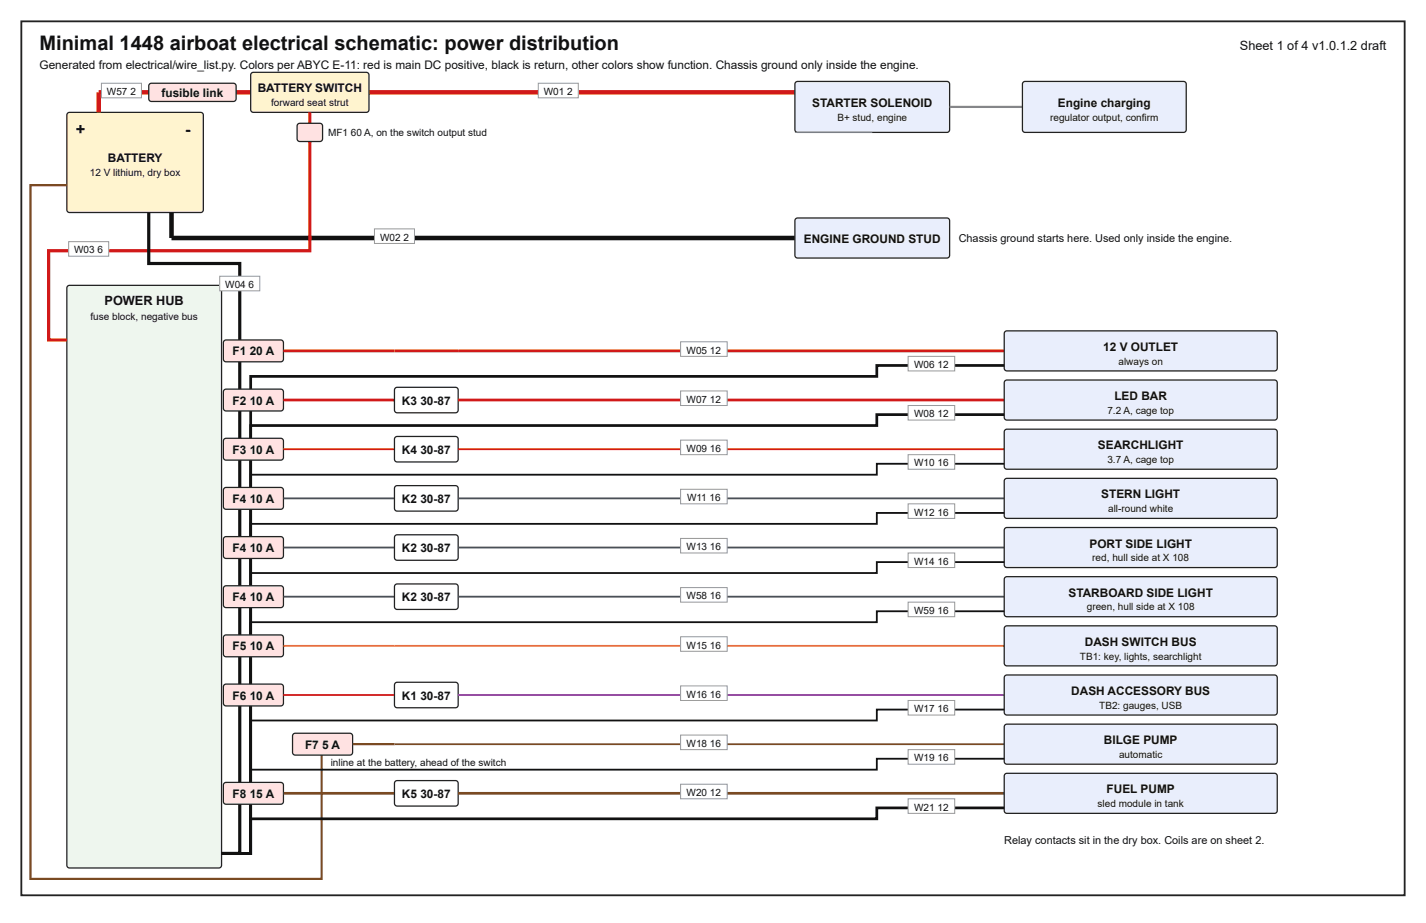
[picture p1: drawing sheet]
<svg xmlns="http://www.w3.org/2000/svg" width="432mm" height="279mm" viewBox="0 0 432 279" stroke-linecap="round" stroke-linejoin="round" font-family="sans-serif">
<path d="M6.5 6.5h418.8v264.5h-418.8z" fill="none" stroke="#222" stroke-width=".55"/>
<path d="M20.5 34.3l.6-.3h39.7a.83 .83 0 0 1 .8 .8v28.7a.83 .83 0 0 1-.8 .8h-39.7a.83 .83 0 0 1-.9-.8v-28.7z" fill="#fff4cf"/>
<path d="M20.5 34.3l.6-.3h39.7a.83 .83 0 0 1 .8 .8v28.7a.83 .83 0 0 1-.8 .8h-39.7a.83 .83 0 0 1-.9-.8v-28.7z" fill="none" stroke="#222" stroke-width=".39"/>
<path d="M240.7 28h-210.8v6" fill="none" stroke="#d11919" stroke-width="1.4" stroke-linecap="butt"/>
<path d="M30.7 25.2h12.1v4.4h-12.1z" fill="#fff"/>
<path d="M30.7 25.2h12.1v4.4h-12.1z" fill="none" stroke="#999" stroke-width=".3"/>
<path d="M45.3 25.4l.6-.2h24.8a.83 .83 0 0 1 .8 .8v3.9a.83 .83 0 0 1-.8 .8h-24.8a.83 .83 0 0 1-.9-.8v-3.9z" fill="#ffe2e2"/>
<path d="M45.3 25.4l.6-.2h24.8a.83 .83 0 0 1 .8 .8v3.9a.83 .83 0 0 1-.8 .8h-24.8a.83 .83 0 0 1-.9-.8v-3.9z" fill="none" stroke="#222" stroke-width=".39"/>
<path d="M76.1 22.1l.6-.2h34.2a.83 .83 0 0 1 .8 .8v10.5a.83 .83 0 0 1-.8 .8h-34.2a.83 .83 0 0 1-.8-.8v-10.5z" fill="#fff4cf"/>
<path d="M76.1 22.1l.6-.2h34.2a.83 .83 0 0 1 .8 .8v10.5a.83 .83 0 0 1-.8 .8h-34.2a.83 .83 0 0 1-.8-.8v-10.5z" fill="none" stroke="#222" stroke-width=".39"/>
<path d="M163 25.2h12.1v4.4h-12.1z" fill="#fff"/>
<path d="M163 25.2h12.1v4.4h-12.1z" fill="none" stroke="#999" stroke-width=".3"/>
<path d="M240.9 24.9l.6-.3h45.2a.83 .83 0 0 1 .8 .9v13.8a.83 .83 0 0 1-.8 .8h-45.2a.83 .83 0 0 1-.8-.8v-13.8z" fill="#e9eefc"/>
<path d="M240.9 24.9l.6-.3h45.2a.83 .83 0 0 1 .8 .9v13.8a.83 .83 0 0 1-.8 .8h-45.2a.83 .83 0 0 1-.8-.8v-13.8z" fill="none" stroke="#222" stroke-width=".39"/>
<path d="M287.5 32.4h22.1" fill="none" stroke="#808890" stroke-width=".66" stroke-linecap="butt"/>
<path d="M309.8 24.9l.6-.3h48a.83 .83 0 0 1 .8 .9v13.8a.83 .83 0 0 1-.8 .8h-48a.83 .83 0 0 1-.8-.8v-13.8z" fill="#e9eefc"/>
<path d="M309.8 24.9l.6-.3h48a.83 .83 0 0 1 .8 .9v13.8a.83 .83 0 0 1-.8 .8h-48a.83 .83 0 0 1-.8-.8v-13.8z" fill="none" stroke="#222" stroke-width=".39"/>
<path d="M51.9 64.3v7.7h188.8" fill="none" stroke="#111" stroke-width="1.4" stroke-linecap="butt"/>
<path d="M113.4 69.3h12.1v4.4h-12.1z" fill="#fff"/>
<path d="M113.4 69.3h12.1v4.4h-12.1z" fill="none" stroke="#999" stroke-width=".3"/>
<path d="M240.9 66.2l.6-.2h45.2a.83 .83 0 0 1 .8 .8v10.5a.83 .83 0 0 1-.8 .8h-45.2a.83 .83 0 0 1-.8-.8v-10.5z" fill="#e9eefc"/>
<path d="M240.9 66.2l.6-.2h45.2a.83 .83 0 0 1 .8 .8v10.5a.83 .83 0 0 1-.8 .8h-45.2a.83 .83 0 0 1-.8-.8v-10.5z" fill="none" stroke="#222" stroke-width=".39"/>
<path d="M240.7 40.1h23.4" fill="none" stroke="#808890" stroke-width=".3"/>
<path d="M20.5 86.6l.6-.2h45.2a.83 .83 0 0 1 .8 .8v174.7a.83 .83 0 0 1-.8 .8h-45.2a.83 .83 0 0 1-.9-.8v-174.7z" fill="#eef6ee"/>
<path d="M20.5 86.6l.6-.2h45.2a.83 .83 0 0 1 .8 .8v174.7a.83 .83 0 0 1-.8 .8h-45.2a.83 .83 0 0 1-.9-.8v-174.7z" fill="none" stroke="#222" stroke-width=".39"/>
<path d="M93.8 34v41.9h-79.1v27h5.5" fill="none" stroke="#d11919" stroke-width=".96" stroke-linecap="butt"/>
<path d="M20.8 73.1h12.1v4.5h-12.1z" fill="#fff"/>
<path d="M20.8 73.1h12.1v4.5h-12.1z" fill="none" stroke="#999" stroke-width=".3"/>
<path d="M90.2 37.6l.6-.3h6.1a.83 .83 0 0 1 .8 .9v3.8a.83 .83 0 0 1-.8 .8h-6.1a.83 .83 0 0 1-.8-.8v-3.8z" fill="#ffe2e2"/>
<path d="M90.2 37.6l.6-.3h6.1a.83 .83 0 0 1 .8 .9v3.8a.83 .83 0 0 1-.8 .8h-6.1a.83 .83 0 0 1-.8-.8v-3.8z" fill="none" stroke="#222" stroke-width=".39"/>
<path d="M45 64.3v15.5h27.6v178.5h-5.5" fill="none" stroke="#111" stroke-width=".96" stroke-linecap="butt"/>
<path d="M66.5 83.6h12.2v4.4h-12.2z" fill="#fff"/>
<path d="M66.5 83.6h12.2v4.4h-12.2z" fill="none" stroke="#999" stroke-width=".3"/>
<path d="M67.9 103.2l.6-.3h16.5a.83 .83 0 0 1 .8 .8v5a.83 .83 0 0 1-.8 .8h-16.5a.83 .83 0 0 1-.9-.8v-5z" fill="#ffe2e2"/>
<path d="M67.9 103.2l.6-.3h16.5a.83 .83 0 0 1 .8 .8v5a.83 .83 0 0 1-.8 .8h-16.5a.83 .83 0 0 1-.9-.8v-5z" fill="none" stroke="#222" stroke-width=".39"/>
<path d="M85.8 106.2h218.3" fill="none" stroke="#d11919" stroke-width=".83" stroke-linecap="butt"/>
<path d="M206.1 103.5h14.1v4.4h-14.1z" fill="#fff"/>
<path d="M206.1 103.5h14.1v4.4h-14.1z" fill="none" stroke="#999" stroke-width=".3"/>
<path d="M304.3 100.4l.6-.2h81a.83 .83 0 0 1 .9 .8v10.5a.83 .83 0 0 1-.9 .8h-81a.83 .83 0 0 1-.8-.8v-10.5z" fill="#e9eefc"/>
<path d="M304.3 100.4l.6-.2h81a.83 .83 0 0 1 .9 .8v10.5a.83 .83 0 0 1-.9 .8h-81a.83 .83 0 0 1-.8-.8v-10.5z" fill="none" stroke="#222" stroke-width=".39"/>
<path d="M304.1 110.6h-38.6v3.3h-189.6v144.4h-8.8" fill="none" stroke="#111" stroke-width=".83" stroke-linecap="butt"/>
<path d="M275 107.9h14.1v4.4h-14.1z" fill="#fff"/>
<path d="M275 107.9h14.1v4.4h-14.1z" fill="none" stroke="#999" stroke-width=".3"/>
<path d="M67.9 118l.6-.2h16.5a.83 .83 0 0 1 .8 .8v5a.83 .83 0 0 1-.8 .8h-16.5a.83 .83 0 0 1-.9-.8v-5z" fill="#ffe2e2"/>
<path d="M67.9 118l.6-.2h16.5a.83 .83 0 0 1 .8 .8v5a.83 .83 0 0 1-.8 .8h-16.5a.83 .83 0 0 1-.9-.8v-5z" fill="none" stroke="#222" stroke-width=".39"/>
<path d="M85.8 121.1h33.6" fill="none" stroke="#d11919" stroke-width=".83" stroke-linecap="butt"/>
<path d="M119.7 117.5l.6-.3h17.6a.83 .83 0 0 1 .8 .9v6a.83 .83 0 0 1-.8 .9h-17.6a.83 .83 0 0 1-.9-.9v-6z" fill="#fff"/>
<path d="M119.7 117.5l.6-.3h17.6a.83 .83 0 0 1 .8 .9v6a.83 .83 0 0 1-.8 .9h-17.6a.83 .83 0 0 1-.9-.9v-6z" fill="none" stroke="#222" stroke-width=".39"/>
<path d="M138.7 121.1h165.4" fill="none" stroke="#d11919" stroke-width=".83" stroke-linecap="butt"/>
<path d="M206.1 118.3h14.1v4.5h-14.1z" fill="#fff"/>
<path d="M206.1 118.3h14.1v4.5h-14.1z" fill="none" stroke="#999" stroke-width=".3"/>
<path d="M304.3 115.3l.6-.3h81a.83 .83 0 0 1 .9 .9v10.4a.83 .83 0 0 1-.9 .9h-81a.83 .83 0 0 1-.8-.9v-10.4z" fill="#e9eefc"/>
<path d="M304.3 115.3l.6-.3h81a.83 .83 0 0 1 .9 .9v10.4a.83 .83 0 0 1-.9 .9h-81a.83 .83 0 0 1-.8-.9v-10.4z" fill="none" stroke="#222" stroke-width=".39"/>
<path d="M304.1 125.5h-38.6v3.3h-189.6v129.5h-8.8" fill="none" stroke="#111" stroke-width=".83" stroke-linecap="butt"/>
<path d="M275 122.8h14.1v4.4h-14.1z" fill="#fff"/>
<path d="M275 122.8h14.1v4.4h-14.1z" fill="none" stroke="#999" stroke-width=".3"/>
<path d="M67.9 132.9l.6-.2h16.5a.83 .83 0 0 1 .8 .8v5a.83 .83 0 0 1-.8 .8h-16.5a.83 .83 0 0 1-.9-.8v-5z" fill="#ffe2e2"/>
<path d="M67.9 132.9l.6-.2h16.5a.83 .83 0 0 1 .8 .8v5a.83 .83 0 0 1-.8 .8h-16.5a.83 .83 0 0 1-.9-.8v-5z" fill="none" stroke="#222" stroke-width=".39"/>
<path d="M85.8 136h33.6" fill="none" stroke="#d11919" stroke-width=".55"/>
<path d="M119.7 132.4l.6-.3h17.6a.83 .83 0 0 1 .8 .8v6.1a.83 .83 0 0 1-.8 .8h-17.6a.83 .83 0 0 1-.9-.8v-6.1z" fill="#fff"/>
<path d="M119.7 132.4l.6-.3h17.6a.83 .83 0 0 1 .8 .8v6.1a.83 .83 0 0 1-.8 .8h-17.6a.83 .83 0 0 1-.9-.8v-6.1z" fill="none" stroke="#222" stroke-width=".39"/>
<path d="M138.7 136h165.4" fill="none" stroke="#d11919" stroke-width=".55"/>
<path d="M206.1 133.2h14.1v4.4h-14.1z" fill="#fff"/>
<path d="M206.1 133.2h14.1v4.4h-14.1z" fill="none" stroke="#999" stroke-width=".3"/>
<path d="M304.3 130.2l.6-.3h81a.83 .83 0 0 1 .9 .8v10.5a.83 .83 0 0 1-.9 .8h-81a.83 .83 0 0 1-.8-.8v-10.5z" fill="#e9eefc"/>
<path d="M304.3 130.2l.6-.3h81a.83 .83 0 0 1 .9 .8v10.5a.83 .83 0 0 1-.9 .8h-81a.83 .83 0 0 1-.8-.8v-10.5z" fill="none" stroke="#222" stroke-width=".39"/>
<path d="M304.1 140.4h-38.6v3.3h-189.6v114.6h-8.8" fill="none" stroke="#111" stroke-width=".55"/>
<path d="M275 137.6h14.1v4.4h-14.1z" fill="#fff"/>
<path d="M275 137.6h14.1v4.4h-14.1z" fill="none" stroke="#999" stroke-width=".3"/>
<path d="M67.9 147.8l.6-.2h16.5a.83 .83 0 0 1 .8 .8v4.9a.83 .83 0 0 1-.8 .9h-16.5a.83 .83 0 0 1-.9-.9v-4.9z" fill="#ffe2e2"/>
<path d="M67.9 147.8l.6-.2h16.5a.83 .83 0 0 1 .8 .8v4.9a.83 .83 0 0 1-.8 .9h-16.5a.83 .83 0 0 1-.9-.9v-4.9z" fill="none" stroke="#222" stroke-width=".39"/>
<path d="M85.8 150.9h33.6" fill="none" stroke="#4a5058" stroke-width=".55"/>
<path d="M119.7 147.2l.6-.2h17.6a.83 .83 0 0 1 .8 .8v6.1a.83 .83 0 0 1-.8 .8h-17.6a.83 .83 0 0 1-.9-.8v-6.1z" fill="#fff"/>
<path d="M119.7 147.2l.6-.2h17.6a.83 .83 0 0 1 .8 .8v6.1a.83 .83 0 0 1-.8 .8h-17.6a.83 .83 0 0 1-.9-.8v-6.1z" fill="none" stroke="#222" stroke-width=".39"/>
<path d="M138.7 150.9h165.4" fill="none" stroke="#4a5058" stroke-width=".55"/>
<path d="M206.1 148.1h14.1v4.4h-14.1z" fill="#fff"/>
<path d="M206.1 148.1h14.1v4.4h-14.1z" fill="none" stroke="#999" stroke-width=".3"/>
<path d="M304.3 145l.6-.2h81a.83 .83 0 0 1 .9 .8v10.5a.83 .83 0 0 1-.9 .8h-81a.83 .83 0 0 1-.8-.8v-10.5z" fill="#e9eefc"/>
<path d="M304.3 145l.6-.2h81a.83 .83 0 0 1 .9 .8v10.5a.83 .83 0 0 1-.9 .8h-81a.83 .83 0 0 1-.8-.8v-10.5z" fill="none" stroke="#222" stroke-width=".39"/>
<path d="M304.1 155.3h-38.6v3.3h-189.6v99.7h-8.8" fill="none" stroke="#111" stroke-width=".55"/>
<path d="M275 152.5h14.1v4.4h-14.1z" fill="#fff"/>
<path d="M275 152.5h14.1v4.4h-14.1z" fill="none" stroke="#999" stroke-width=".3"/>
<path d="M67.9 162.7l.6-.3h16.5a.83 .83 0 0 1 .8 .9v4.9a.83 .83 0 0 1-.8 .9h-16.5a.83 .83 0 0 1-.9-.9v-4.9z" fill="#ffe2e2"/>
<path d="M67.9 162.7l.6-.3h16.5a.83 .83 0 0 1 .8 .9v4.9a.83 .83 0 0 1-.8 .9h-16.5a.83 .83 0 0 1-.9-.9v-4.9z" fill="none" stroke="#222" stroke-width=".39"/>
<path d="M85.8 165.7h33.6" fill="none" stroke="#4a5058" stroke-width=".55"/>
<path d="M119.7 162.1l.6-.2h17.6a.83 .83 0 0 1 .8 .8v6.1a.83 .83 0 0 1-.8 .8h-17.6a.83 .83 0 0 1-.9-.8v-6.1z" fill="#fff"/>
<path d="M119.7 162.1l.6-.2h17.6a.83 .83 0 0 1 .8 .8v6.1a.83 .83 0 0 1-.8 .8h-17.6a.83 .83 0 0 1-.9-.8v-6.1z" fill="none" stroke="#222" stroke-width=".39"/>
<path d="M138.7 165.7h165.4" fill="none" stroke="#4a5058" stroke-width=".55"/>
<path d="M206.1 163h14.1v4.4h-14.1z" fill="#fff"/>
<path d="M206.1 163h14.1v4.4h-14.1z" fill="none" stroke="#999" stroke-width=".3"/>
<path d="M304.3 159.9l.6-.2h81a.83 .83 0 0 1 .9 .8v10.5a.83 .83 0 0 1-.9 .8h-81a.83 .83 0 0 1-.8-.8v-10.5z" fill="#e9eefc"/>
<path d="M304.3 159.9l.6-.2h81a.83 .83 0 0 1 .9 .8v10.5a.83 .83 0 0 1-.9 .8h-81a.83 .83 0 0 1-.8-.8v-10.5z" fill="none" stroke="#222" stroke-width=".39"/>
<path d="M304.1 170.2h-38.6v3.3h-189.6v84.8h-8.8" fill="none" stroke="#111" stroke-width=".55"/>
<path d="M275 167.4h14.1v4.4h-14.1z" fill="#fff"/>
<path d="M275 167.4h14.1v4.4h-14.1z" fill="none" stroke="#999" stroke-width=".3"/>
<path d="M67.9 177.6l.6-.3h16.5a.83 .83 0 0 1 .8 .8v5a.83 .83 0 0 1-.8 .8h-16.5a.83 .83 0 0 1-.9-.8v-5z" fill="#ffe2e2"/>
<path d="M67.9 177.6l.6-.3h16.5a.83 .83 0 0 1 .8 .8v5a.83 .83 0 0 1-.8 .8h-16.5a.83 .83 0 0 1-.9-.8v-5z" fill="none" stroke="#222" stroke-width=".39"/>
<path d="M85.8 180.6h33.6" fill="none" stroke="#4a5058" stroke-width=".55"/>
<path d="M119.7 177l.6-.2h17.6a.83 .83 0 0 1 .8 .8v6.1a.83 .83 0 0 1-.8 .8h-17.6a.83 .83 0 0 1-.9-.8v-6.1z" fill="#fff"/>
<path d="M119.7 177l.6-.2h17.6a.83 .83 0 0 1 .8 .8v6.1a.83 .83 0 0 1-.8 .8h-17.6a.83 .83 0 0 1-.9-.8v-6.1z" fill="none" stroke="#222" stroke-width=".39"/>
<path d="M138.7 180.6h165.4" fill="none" stroke="#4a5058" stroke-width=".55"/>
<path d="M206.1 177.9h14.1v4.4h-14.1z" fill="#fff"/>
<path d="M206.1 177.9h14.1v4.4h-14.1z" fill="none" stroke="#999" stroke-width=".3"/>
<path d="M304.3 174.8l.6-.2h81a.83 .83 0 0 1 .9 .8v10.5a.83 .83 0 0 1-.9 .8h-81a.83 .83 0 0 1-.8-.8v-10.5z" fill="#e9eefc"/>
<path d="M304.3 174.8l.6-.2h81a.83 .83 0 0 1 .9 .8v10.5a.83 .83 0 0 1-.9 .8h-81a.83 .83 0 0 1-.8-.8v-10.5z" fill="none" stroke="#222" stroke-width=".39"/>
<path d="M304.1 185h-38.6v3.3h-189.6v70h-8.8" fill="none" stroke="#111" stroke-width=".55"/>
<path d="M275 182.3h14.1v4.4h-14.1z" fill="#fff"/>
<path d="M275 182.3h14.1v4.4h-14.1z" fill="none" stroke="#999" stroke-width=".3"/>
<path d="M67.9 192.4l.6-.2h16.5a.83 .83 0 0 1 .8 .8v5a.83 .83 0 0 1-.8 .8h-16.5a.83 .83 0 0 1-.9-.8v-5z" fill="#ffe2e2"/>
<path d="M67.9 192.4l.6-.2h16.5a.83 .83 0 0 1 .8 .8v5a.83 .83 0 0 1-.8 .8h-16.5a.83 .83 0 0 1-.9-.8v-5z" fill="none" stroke="#222" stroke-width=".39"/>
<path d="M85.8 195.5h218.3" fill="none" stroke="#f07a0a" stroke-width=".55"/>
<path d="M206.1 192.7h14.1v4.5h-14.1z" fill="#fff"/>
<path d="M206.1 192.7h14.1v4.5h-14.1z" fill="none" stroke="#999" stroke-width=".3"/>
<path d="M304.3 189.7l.6-.3h81a.83 .83 0 0 1 .9 .9v10.4a.83 .83 0 0 1-.9 .9h-81a.83 .83 0 0 1-.8-.9v-10.4z" fill="#e9eefc"/>
<path d="M304.3 189.7l.6-.3h81a.83 .83 0 0 1 .9 .9v10.4a.83 .83 0 0 1-.9 .9h-81a.83 .83 0 0 1-.8-.9v-10.4z" fill="none" stroke="#222" stroke-width=".39"/>
<path d="M67.9 207.3l.6-.2h16.5a.83 .83 0 0 1 .8 .8v5a.83 .83 0 0 1-.8 .8h-16.5a.83 .83 0 0 1-.9-.8v-5z" fill="#ffe2e2"/>
<path d="M67.9 207.3l.6-.2h16.5a.83 .83 0 0 1 .8 .8v5a.83 .83 0 0 1-.8 .8h-16.5a.83 .83 0 0 1-.9-.8v-5z" fill="none" stroke="#222" stroke-width=".39"/>
<path d="M85.8 210.4h33.6" fill="none" stroke="#d11919" stroke-width=".55"/>
<path d="M119.7 206.8l.6-.3h17.6a.83 .83 0 0 1 .8 .9v6a.83 .83 0 0 1-.8 .8h-17.6a.83 .83 0 0 1-.9-.8v-6z" fill="#fff"/>
<path d="M119.7 206.8l.6-.3h17.6a.83 .83 0 0 1 .8 .9v6a.83 .83 0 0 1-.8 .8h-17.6a.83 .83 0 0 1-.9-.8v-6z" fill="none" stroke="#222" stroke-width=".39"/>
<path d="M138.7 210.4h165.4" fill="none" stroke="#7d3fb0" stroke-width=".55"/>
<path d="M206.1 207.6h14.1v4.4h-14.1z" fill="#fff"/>
<path d="M206.1 207.6h14.1v4.4h-14.1z" fill="none" stroke="#999" stroke-width=".3"/>
<path d="M304.3 204.6l.6-.3h81a.83 .83 0 0 1 .9 .9v10.4a.83 .83 0 0 1-.9 .8h-81a.83 .83 0 0 1-.8-.8v-10.4z" fill="#e9eefc"/>
<path d="M304.3 204.6l.6-.3h81a.83 .83 0 0 1 .9 .9v10.4a.83 .83 0 0 1-.9 .8h-81a.83 .83 0 0 1-.8-.8v-10.4z" fill="none" stroke="#222" stroke-width=".39"/>
<path d="M304.1 214.8h-38.6v3.3h-189.6v40.2h-8.8" fill="none" stroke="#111" stroke-width=".55"/>
<path d="M275 212h14.1v4.4h-14.1z" fill="#fff"/>
<path d="M275 212h14.1v4.4h-14.1z" fill="none" stroke="#999" stroke-width=".3"/>
<path d="M20.2 56.1h-11v210h88.2v-40.8" fill="none" stroke="#7a4a22" stroke-width=".66" stroke-linecap="butt"/>
<path d="M88.8 222.2l.6-.2h16.5a.83 .83 0 0 1 .9 .8v4.9a.83 .83 0 0 1-.9 .9h-16.5a.83 .83 0 0 1-.8-.9v-4.9z" fill="#ffe2e2"/>
<path d="M88.8 222.2l.6-.2h16.5a.83 .83 0 0 1 .9 .8v4.9a.83 .83 0 0 1-.9 .9h-16.5a.83 .83 0 0 1-.8-.9v-4.9z" fill="none" stroke="#222" stroke-width=".39"/>
<path d="M106.8 225.3h12.6" fill="none" stroke="#7a4a22" stroke-width=".66" stroke-linecap="butt"/>
<path d="M119.4 225.3h184.7" fill="none" stroke="#7a4a22" stroke-width=".55"/>
<path d="M206.1 222.5h14.1v4.4h-14.1z" fill="#fff"/>
<path d="M206.1 222.5h14.1v4.4h-14.1z" fill="none" stroke="#999" stroke-width=".3"/>
<path d="M304.3 219.4l.6-.2h81a.83 .83 0 0 1 .9 .8v10.5a.83 .83 0 0 1-.9 .8h-81a.83 .83 0 0 1-.8-.8v-10.5z" fill="#e9eefc"/>
<path d="M304.3 219.4l.6-.2h81a.83 .83 0 0 1 .9 .8v10.5a.83 .83 0 0 1-.9 .8h-81a.83 .83 0 0 1-.8-.8v-10.5z" fill="none" stroke="#222" stroke-width=".39"/>
<path d="M304.1 229.7h-38.6v3.3h-189.6v25.3h-8.8" fill="none" stroke="#111" stroke-width=".55"/>
<path d="M275 226.9h14.1v4.4h-14.1z" fill="#fff"/>
<path d="M275 226.9h14.1v4.4h-14.1z" fill="none" stroke="#999" stroke-width=".3"/>
<path d="M67.9 237.1l.6-.3h16.5a.83 .83 0 0 1 .8 .9v4.9a.83 .83 0 0 1-.8 .9h-16.5a.83 .83 0 0 1-.9-.9v-4.9z" fill="#ffe2e2"/>
<path d="M67.9 237.1l.6-.3h16.5a.83 .83 0 0 1 .8 .9v4.9a.83 .83 0 0 1-.8 .9h-16.5a.83 .83 0 0 1-.9-.9v-4.9z" fill="none" stroke="#222" stroke-width=".39"/>
<path d="M85.8 240.1h33.6" fill="none" stroke="#7a4a22" stroke-width=".83" stroke-linecap="butt"/>
<path d="M119.7 236.5l.6-.2h17.6a.83 .83 0 0 1 .8 .8v6.1a.83 .83 0 0 1-.8 .8h-17.6a.83 .83 0 0 1-.9-.8v-6.1z" fill="#fff"/>
<path d="M119.7 236.5l.6-.2h17.6a.83 .83 0 0 1 .8 .8v6.1a.83 .83 0 0 1-.8 .8h-17.6a.83 .83 0 0 1-.9-.8v-6.1z" fill="none" stroke="#222" stroke-width=".39"/>
<path d="M138.7 240.1h165.4" fill="none" stroke="#7a4a22" stroke-width=".83" stroke-linecap="butt"/>
<path d="M206.1 237.4h14.1v4.4h-14.1z" fill="#fff"/>
<path d="M206.1 237.4h14.1v4.4h-14.1z" fill="none" stroke="#999" stroke-width=".3"/>
<path d="M304.3 234.3l.6-.2h81a.83 .83 0 0 1 .9 .8v10.5a.83 .83 0 0 1-.9 .8h-81a.83 .83 0 0 1-.8-.8v-10.5z" fill="#e9eefc"/>
<path d="M304.3 234.3l.6-.2h81a.83 .83 0 0 1 .9 .8v10.5a.83 .83 0 0 1-.9 .8h-81a.83 .83 0 0 1-.8-.8v-10.5z" fill="none" stroke="#222" stroke-width=".39"/>
<path d="M304.1 244.6h-38.6v3.3h-189.6v10.4h-8.8" fill="none" stroke="#111" stroke-width=".83" stroke-linecap="butt"/>
<path d="M275 241.8h14.1v4.4h-14.1z" fill="#fff"/>
<path d="M275 241.8h14.1v4.4h-14.1z" fill="none" stroke="#999" stroke-width=".3"/>
<text font-size="6.1" fill="#111" x="12" y="15.3">Minimal 1448 airboat electrical schematic: power distribution</text>
<g font-size="5" fill="#111">
<text x="23" y="40.9">+</text>
<text x="56.1" y="40.9">-</text>
</g>
<g font-size="3.9" fill="#111">
<text x="375.4" y="15.3">Sheet 1 of 4 v1.0.1.2 draft</text>
<text x="31.7" y="92.4">POWER HUB</text>
</g>
<g font-size="3.6" fill="#111">
<text x="12" y="20.8">Generated from electrical/wire_list.py. Colors per ABYC E-11: red is main DC positive, black is return, other colors show function. Chassis ground only inside the engine.</text>
<text x="48.9" y="29.3">fusible link</text>
<text x="78" y="28">BATTERY SWITCH</text>
<text x="245.9" y="32.4">STARTER SOLENOID</text>
<text x="320.4" y="32.4">Engine charging</text>
<text x="32.6" y="49.2">BATTERY</text>
<text x="243.4" y="73.4">ENGINE GROUND STUD</text>
<text x="70.4" y="107.6">F</text>
<text x="72.6" y="107.6">1</text>
<text x="75.6" y="107.6">20 A</text>
<text x="334.1" y="106.2">12 V OUTLET</text>
<text x="70.4" y="122.5">F</text>
<text x="72.6" y="122.5">2</text>
<text x="75.6" y="122.5">10 A</text>
<text x="121.7" y="122.5">K3</text>
<text x="127.3" y="122.5">30-87</text>
<text x="337.5" y="121.1">LED BAR</text>
<text x="70.4" y="137.4">F</text>
<text x="72.6" y="137.4">3</text>
<text x="75.6" y="137.4">10 A</text>
<text x="121.7" y="137.4">K4</text>
<text x="127.3" y="137.4">30-87</text>
<text x="332.5" y="136">SEARCHLIGHT</text>
<text x="70.4" y="152.2">F</text>
<text x="72.6" y="152.2">4</text>
<text x="75.6" y="152.2">10 A</text>
<text x="121.7" y="152.2">K2</text>
<text x="127.3" y="152.2">30-87</text>
<text x="333.5" y="150.9">STERN LIGHT</text>
<text x="70.4" y="167.1">F</text>
<text x="72.6" y="167.1">4</text>
<text x="75.6" y="167.1">10 A</text>
<text x="121.7" y="167.1">K2</text>
<text x="127.3" y="167.1">30-87</text>
<text x="329.9" y="165.7">PORT SIDE LIGHT</text>
<text x="70.4" y="182">F</text>
<text x="72.6" y="182">4</text>
<text x="75.6" y="182">10 A</text>
<text x="121.7" y="182">K2</text>
<text x="127.3" y="182">30-87</text>
<text x="323.6" y="180.6">STARBOARD SIDE LIGHT</text>
<text x="70.4" y="196.9">F</text>
<text x="72.6" y="196.9">5</text>
<text x="75.6" y="196.9">10 A</text>
<text x="328.5" y="195.5">DASH SWITCH BUS</text>
<text x="70.4" y="211.8">F</text>
<text x="72.6" y="211.8">6</text>
<text x="75.6" y="211.8">10 A</text>
<text x="121.7" y="211.8">K1</text>
<text x="127.3" y="211.8">30-87</text>
<text x="324.4" y="210.4">DASH ACCESSORY BUS</text>
<text x="92.4" y="226.6">F7</text>
<text x="97.5" y="226.6">5 A</text>
<text x="334.3" y="225.3">BILGE PUMP</text>
<text x="70.4" y="241.5">F</text>
<text x="72.6" y="241.5">8</text>
<text x="75.6" y="241.5">15 A</text>
<text x="121.7" y="241.5">K5</text>
<text x="127.3" y="241.5">30-87</text>
<text x="335.1" y="240.1">FUEL PUMP</text>
</g>
<g font-size="3.3" fill="#111">
<text x="290.3" y="73.1">Chassis ground starts here. Used only inside the engine.</text>
<text x="304.1" y="255.6">Relay contacts sit in the dry box. Coils are on sheet 2.</text>
</g>
<g font-size="3" fill="#111">
<text x="32.4" y="28.8">W57</text>
<text x="39.5" y="28.8">2</text>
<text x="164.7" y="28.8">W01</text>
<text x="171.7" y="28.8">2</text>
<text x="82.1" y="32.1">forward seat strut</text>
<text x="99.3" y="41.2">MF1</text>
<text x="106.2" y="41.2">60 A, on the switch output stud</text>
<text x="253.6" y="36.5">B+ stud, engine</text>
<text x="318" y="36.5">regulator output, confirm</text>
<text x="27.2" y="53.3">12 V lithium, dry box</text>
<text x="22.5" y="76.7">W03</text>
<text x="29.5" y="76.7">6</text>
<text x="115.1" y="72.9">W02</text>
<text x="122.1" y="72.9">2</text>
<text x="68.2" y="87.2">W0</text>
<text x="72.8" y="87.2">4</text>
<text x="75.3" y="87.2">6</text>
<text x="27.4" y="96.8">fuse block, negative bus</text>
<text x="207.9" y="107">W05</text>
<text x="215" y="107">12</text>
<text x="276.8" y="111.5">W06</text>
<text x="283.9" y="111.5">12</text>
<text x="338.7" y="110.4">always on</text>
<text x="207.9" y="121.9">W07</text>
<text x="215" y="121.9">12</text>
<text x="335.3" y="125.2">7.2 A, cage top</text>
<text x="276.8" y="126.3">W08</text>
<text x="283.9" y="126.3">12</text>
<text x="207.9" y="136.8">W09</text>
<text x="215" y="136.8">16</text>
<text x="276.8" y="141.2">W10</text>
<text x="283.9" y="141.2">16</text>
<text x="335.3" y="140.1">3.7 A, cage top</text>
<text x="208" y="151.7">W11</text>
<text x="214.9" y="151.7">16</text>
<text x="335.6" y="155">all-round white</text>
<text x="276.8" y="156.1">W12</text>
<text x="283.9" y="156.1">16</text>
<text x="207.9" y="166.6">W13</text>
<text x="215" y="166.6">16</text>
<text x="276.8" y="171">W14</text>
<text x="283.9" y="171">16</text>
<text x="330.8" y="169.9">red, hull side at X 108</text>
<text x="207.9" y="181.5">W58</text>
<text x="215" y="181.5">16</text>
<text x="276.8" y="185.9">W59</text>
<text x="283.9" y="185.9">16</text>
<text x="329.1" y="184.8">green, hull side at X 108</text>
<text x="207.9" y="196.3">W15</text>
<text x="215" y="196.3">16</text>
<text x="327" y="199.6">TB1: key, lights, searchlight</text>
<text x="207.9" y="211.2">W16</text>
<text x="215" y="211.2">16</text>
<text x="276.8" y="215.6">W17</text>
<text x="283.9" y="215.6">16</text>
<text x="332.9" y="214.5">TB2: gauges, USB</text>
<text x="207.9" y="226.1">W18</text>
<text x="215" y="226.1">16</text>
<text x="100.2" y="231.9">inline at the battery, ahead of the switch</text>
<text x="276.8" y="230.5">W19</text>
<text x="283.9" y="230.5">16</text>
<text x="338.9" y="229.4">automatic</text>
<text x="207.9" y="241">W20</text>
<text x="215" y="241">12</text>
<text x="276.8" y="245.4">W21</text>
<text x="283.9" y="245.4">12</text>
<text x="332.4" y="244.3">sled module in tank</text>
</g>
</svg>
